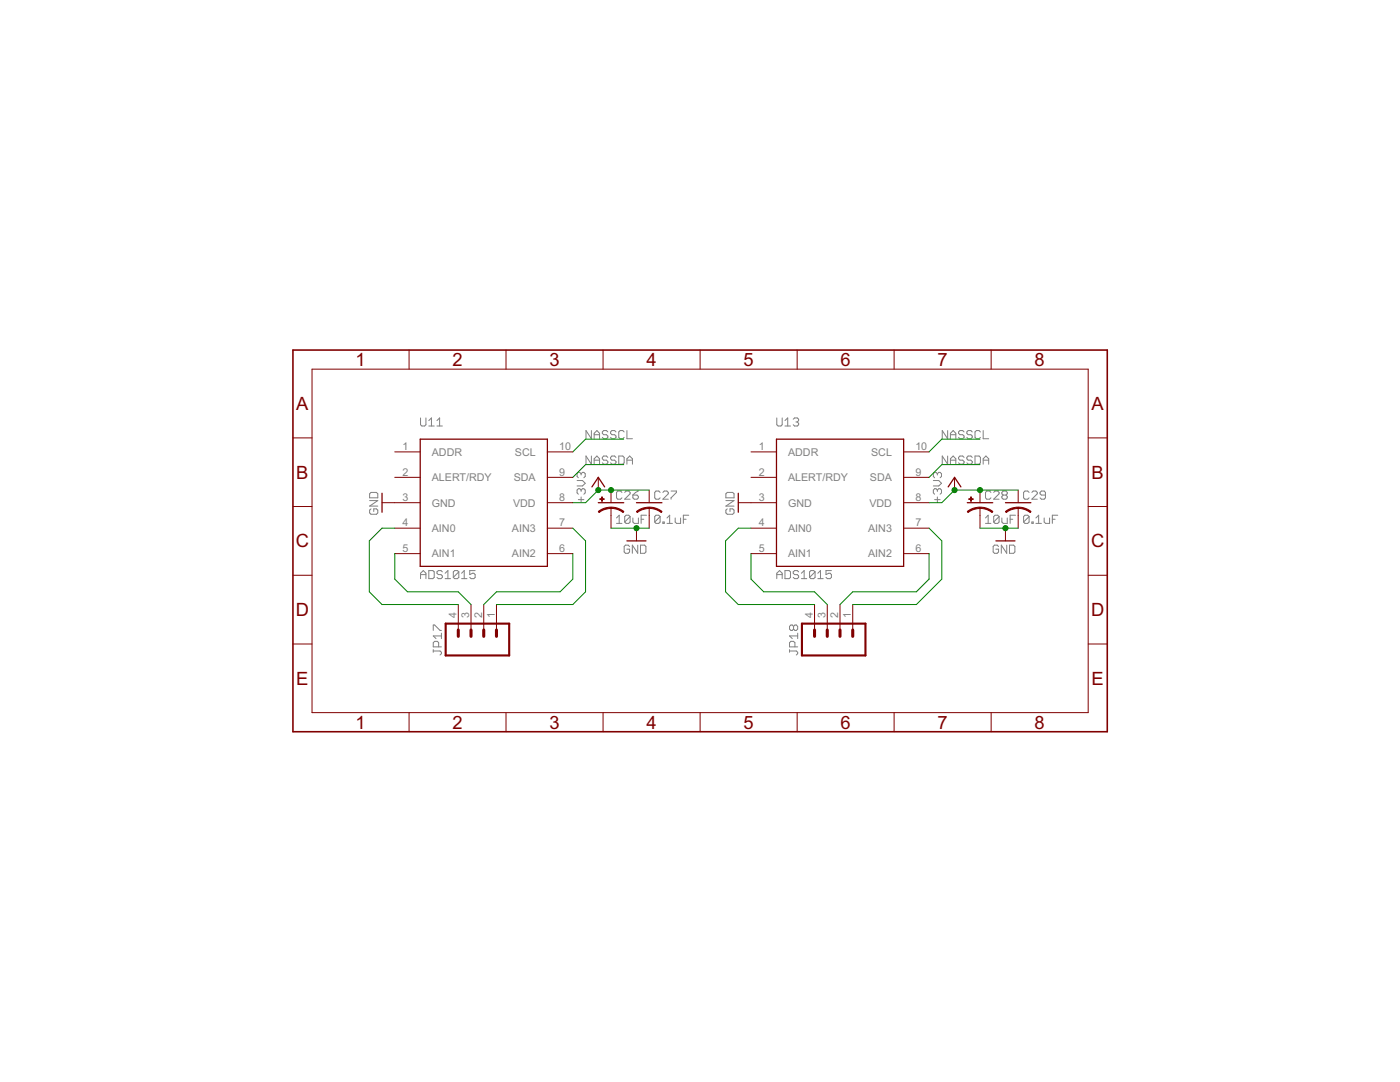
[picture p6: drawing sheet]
<svg xmlns="http://www.w3.org/2000/svg" width="279mm" height="216mm" viewBox="0 0 279 216" stroke-linecap="round" stroke-linejoin="round" font-family="sans-serif">
<g fill="none" stroke="#808080" stroke-width=".2">
<path d="M73.8 98.5l.2-.2h1.1l.3 .2v.8h-1.6zM73.8 99.9h1.6l-1.6 1.1h1.6M83.9 83.4v1.4l.3 .2h.6l.2-.2v-1.4M85.6 85h1.1M85.6 83.9l.5-.5v1.6M87.2 85h1.1M87.2 83.9l.5-.5v1.6M115.2 95.9h1l.6 .5-.6 .6h-1M115.4 99.7h1.1M116 94.5v.3M116 97.8v.3M116 99.2v1"/>
<path d="M116 97.8l-.3-.3h-.3l-.2 .3v.5l.2 .3M116 94.5l-.3-.2h-.3l-.2 .2v.6l.2 .2M116 97.8l.2-.3h.3l.3 .3v.5l-.3 .3M116 94.5l.2-.2h.3l.3 .2v.6l-.3 .2M118 85.9v1.6l-1.1-1.6v1.6M118 91v1.6l-1.1-1.6v1.6M118.6 87.5v-1l.5-.6 .6 .6v1M118.6 92.6v-1.1l.5-.5 .6 .5v1.1M118.6 86.7h1.1M118.6 91.8h1.1M121.3 91.3l-.3-.3h-.5l-.3 .3v.2l.3 .3h.5l.3 .3v.3l-.3 .2h-.5l-.3-.2M121.3 86.2l-.3-.3h-.5l-.3 .3v.3l.3 .2h.5l.3 .3v.3l-.3 .2h-.5l-.3-.2"/>
<path d="M122.9 86.2l-.2-.3h-.6l-.2 .3v.3l.2 .2h.6l.2 .3v.3l-.2 .2h-.6l-.2-.2M122.9 91.3l-.2-.3h-.6l-.2 .3v.2l.2 .3h.6l.2 .3v.3l-.2 .2h-.6l-.2-.2M123.5 91h.8l.3 .3v1.1l-.3 .2h-.8zM124.1 98.3l-.3-.3h-.5l-.3 .3v1l.3 .3h.5l.3-.3M124.6 86.2l-.3-.3h-.5l-.3 .3v1.1l.3 .2h.5l.3-.2M124.7 98.3l.2-.3h.6l.3 .3v.2l-1.1 1.1h1.1M125.1 85.9v1.6h1.1M125.1 92.6v-1.1l.6-.5 .5 .5v1.1M125.1 91.8h1.1M126.3 98.8h.8l.3 .3v.2l-.3 .3h-.5l-.3-.3zM127.4 98l-.5 .3-.6 .5M131.7 98.3l-.2-.3h-.6l-.2 .3v1l.2 .3h.6l.2-.3"/>
<path d="M132.3 98.3l.3-.3h.5l.3 .3v.2l-1.1 1.1h1.1M133.9 98h1.1v.3l-1.1 1v.3M144.9 99.9h1.6l-1.6 1.1h1.6M144.9 98.5l.2-.2h1.1l.3 .2v.8h-1.6zM155 83.4v1.4l.3 .2h.6l.2-.2v-1.4M156.7 85h1.1M156.7 83.9l.5-.5v1.6M158.3 83.7l.3-.3h.5l.3 .3v.2l-.3 .3M158.8 84.2h.3M159.1 84.2l.3 .3v.3l-.3 .2h-.5l-.3-.2M186.3 95.9h1l.6 .5-.6 .6h-1M186.5 99.7h1.1"/>
<path d="M187.1 97.8l-.3-.3h-.3l-.2 .3v.5l.2 .3M187.1 97.8l.2-.3h.3l.3 .3v.5l-.3 .3M187.1 94.5l-.3-.2h-.3l-.2 .2v.6l.2 .2M187.1 94.5l.2-.2h.3l.3 .2v.6l-.3 .2M187.1 94.5v.3M187.1 97.8v.3M187.1 99.2v1M189.1 85.9v1.6l-1.1-1.6v1.6M189.1 91v1.6l-1.1-1.6v1.6M189.7 86.7h1.1M189.7 87.5v-1l.5-.6 .6 .6v1M189.7 92.6v-1.1l.5-.5 .6 .5v1.1"/>
<path d="M189.7 91.8h1.1M192.4 91.3l-.3-.3h-.5l-.3 .3v.2l.3 .3h.5l.3 .3v.3l-.3 .2h-.5l-.3-.2M192.4 86.2l-.3-.3h-.5l-.3 .3v.3l.3 .2h.5l.3 .3v.3l-.3 .2h-.5l-.3-.2M194 86.2l-.2-.3h-.6l-.2 .3v.3l.2 .2h.6l.2 .3v.3l-.2 .2h-.6l-.2-.2M194 91.3l-.2-.3h-.6l-.2 .3v.2l.2 .3h.6l.2 .3v.3l-.2 .2h-.6l-.2-.2M194.6 91h.8l.3 .3v1.1l-.3 .2h-.8zM195.7 86.2l-.3-.3h-.5l-.3 .3v1.1l.3 .2h.5l.3-.2M196.2 85.9v1.6h1.1M196.2 92.6v-1.1l.6-.5 .5 .5v1.1M196.2 91.8h1.1M197.8 98.3l-.3-.3h-.6l-.2 .3v1l.2 .3h.6l.3-.3M198.3 98.3l.3-.3h.5l.3 .3v.2l-1.1 1.1h1.1"/>
<path d="M200.2 98.8l-.3-.3v-.2l.3-.3h.6l.2 .3v.2l-.2 .3M200.2 98.8l-.3 .3v.2l.3 .3h.6l.2-.3v-.2l-.2-.3M200.2 98.8h.6M205.4 98.3l-.3-.3h-.5l-.3 .3v1l.3 .3h.5l.3-.3M205.9 98.3l.3-.3h.5l.3 .3v.2l-1.1 1.1h1.1M208.6 98.8h-.8l-.2-.3v-.2l.2-.3h.6l.2 .3v1l-.2 .3h-.6l-.2-.3M74 101.5l-.2 .3v.5l.2 .3h1.1l.3-.3v-.5l-.3-.3h-.5v.6M83.9 115.5v-1.1l.6-.5 .5 .5v1.1M83.9 114.7h1.1M85.6 113.9h.8l.3 .2v1.1l-.3 .3h-.8zM88.3 114.1l-.3-.2h-.5l-.3 .2v.3l.3 .3h.5l.3 .2v.3l-.3 .3h-.5l-.3-.3M88.8 115.5h1.1"/>
<path d="M88.8 114.4l.6-.5v1.6M91.6 114.1v1.1l-.3 .3h-.6l-.2-.3M91.6 114.1l-.3-.2h-.6l-.2 .2v1.1M91.6 114.1l-1.1 1.1M92.1 115.5h1.1M92.1 114.4l.5-.5v1.6M94.8 113.9h-1.1v.8l.6-.3h.3l.2 .3v.5l-.2 .3h-.6l-.3-.3M123 104.4h1.1M123 103.4l.6-.6v1.6M125.6 109.1l-.2-.3h-.6l-.2 .3v1l.2 .3h.6l.2-.3v-.5h-.5M125.8 103.1l-.3-.3h-.6l-.2 .3v1.1M125.8 103.1v1.1l-.3 .2h-.6l-.2-.2"/>
<path d="M125.8 103.1l-1.1 1.1M126.3 103.4v.8l.3 .2h.8v-1M127.3 108.8v1.6l-1.1-1.6v1.6M127.8 108.8h.9l.2 .3v1l-.2 .3h-.9zM128 103.6h.5M129 102.8h-1v1.6M131.7 103.1l-.2-.3h-.6l-.2 .3v1.1M131.7 103.1v1.1l-.2 .2h-.6l-.2-.2M131.7 103.1l-1 1.1M132.3 104.2h.3v.2h-.3zM133.1 104.4h1.1M133.1 103.4l.5-.6v1.6"/>
<path d="M134.7 103.4v.8l.3 .2h.8v-1M136.4 103.6h.5M137.5 102.8h-1.1v1.6M145.1 101.5l-.2 .3v.5l.2 .3h1.1l.3-.3v-.5l-.3-.3h-.5v.6M155 114.7h1.1M155 115.5v-1.1l.6-.5 .5 .5v1.1M156.7 113.9h.8l.3 .2v1.1l-.3 .3h-.8zM159.4 114.1l-.3-.2h-.5l-.3 .2v.3l.3 .3h.5l.3 .2v.3l-.3 .3h-.5l-.3-.3M159.9 115.5h1.1M159.9 114.4l.6-.5v1.6M162.7 114.1v1.1l-.3 .3h-.6l-.2-.3M162.7 114.1l-.3-.2h-.6l-.2 .2v1.1"/>
<path d="M162.7 114.1l-1.1 1.1M163.2 115.5h1.1M163.2 114.4l.5-.5v1.6M165.9 113.9h-1.1v.8l.6-.3h.3l.2 .3v.5l-.2 .3h-.6l-.3-.3M196.7 104.4h1.1M196.7 103.4l.5-.6v1.6M199.3 109.1l-.3-.3h-.5l-.3 .3v1l.3 .3h.5l.3-.3v-.5h-.6M199.4 103.1l-.3-.3h-.5l-.3 .3v1.1M199.4 103.1v1.1l-.3 .2h-.5l-.3-.2M199.4 103.1l-1.1 1.1M199.9 103.4v.8l.3 .2h.8v-1M200.9 108.8v1.6l-1.1-1.6v1.6"/>
<path d="M201.5 108.8h.8l.2 .3v1l-.2 .3h-.8zM201.6 103.6h.5M202.7 102.8h-1.1v1.6M205.4 103.1l-.3-.3h-.5l-.3 .3v1.1M205.4 103.1v1.1l-.3 .2h-.5l-.3-.2M205.4 103.1l-1.1 1.1M205.9 104.2h.3v.2h-.3zM206.7 104.4h1.1M206.7 103.4l.6-.6v1.6M208.4 103.4v.8l.3 .2h.8v-1M210 103.6h.6M211.1 102.8h-1.1v1.6"/>
<path d="M86.5 129.9h1.3l.3 .3v.2l-.3 .3M86.5 125.8v-1.1h.2l1.1 1.1h.3M86.5 129.6v.6M87.5 129.1v-.9l-.2-.2h-.6l-.2 .2v.9h1.6M88.1 126.3v1.1M88.1 126.9h-1.6l.5 .5M157.6 129.9h1.3l.3 .3v.2l-.3 .3M157.6 129.6v.6M158.4 125l-.3-.3h-.3l-.2 .3v.5l.2 .3h.3l.3-.3M158.4 125l.2-.3h.3l.3 .3v.5l-.3 .3h-.3l-.2-.3M158.4 125v.5M158.6 129.1v-.9l-.2-.2h-.6l-.2 .2v.9h1.6"/>
<path d="M159.2 126.9h-1.6l.5 .5M159.2 126.3v1.1"/>
</g>
<path d="M58.5 69.8h162.5v76.2h-162.5z" fill="none" stroke="#800000" stroke-width=".32"/>
<g fill="none" stroke="#800000" stroke-width=".2">
<path d="M62.3 73.7h154.9v68.5h-154.9zM81.6 69.8v3.9M101 69.8v3.9M120.4 69.8v3.9M139.7 69.8v3.9M159.1 69.8v3.9M178.4 69.8v3.9M197.8 69.8v3.9M58.5 87.4h3.8M78.8 90.2h5.1M78.8 95.2h5.1M109.2 90.2h5.1"/>
<path d="M109.2 95.2h5.1M119.4 95.2v2.6M121.9 97.8v2.5M129.6 97.8v2.5M149.9 90.2h5.1M149.9 95.2h5.1M180.3 90.2h5.1M180.3 95.2h5.1M190.5 95.2v2.6M195.6 97.8v2.5M203.2 97.8v2.5M217.2 87.4h3.8"/>
<path d="M58.5 101.1h3.8M58.5 114.8h3.8M76.2 100.3h7.7M78.8 105.4h5.1M78.8 110.5h5.1M109.2 100.3h5.1M109.2 105.4h5.1M109.2 110.5h5.1M121.9 101.3v4.1M127 105.4v2.5M129.6 101.3v4.1M147.3 100.3h7.7"/>
<path d="M149.9 105.4h5.1M149.9 110.5h5.1M180.3 100.3h5.1M180.3 105.4h5.1M180.3 110.5h5.1M195.6 101.3v4.1M200.7 105.4v2.5M203.2 101.3v4.1M217.2 101.1h3.8M217.2 114.8h3.8M58.5 128.5h3.8M91.5 120.6v5.1"/>
<path d="M94 120.6v5.1M96.5 120.6v5.1M99.1 120.6v5.1M162.6 120.6v5.1M165.1 120.6v5.1M167.6 120.6v5.1M170.2 120.6v5.1M217.2 128.5h3.8M81.6 142.2v3.8M101 142.2v3.8M120.4 142.2v3.8M139.7 142.2v3.8"/>
<path d="M159.1 142.2v3.8M178.4 142.2v3.8M197.8 142.2v3.8"/>
</g>
<path d="M76.2 98.4v3.8M83.9 87.6h25.3v25.4h-25.3zM118.1 97.2l1.3-2 1.3 2M147.3 98.4v3.8M155 87.6h25.3v25.4h-25.3zM189.2 97.2l1.3-2 1.3 2M119.4 100.3h5.1M125.1 107.9h3.8M127 100.3h5.1M193 100.3h5.1M198.8 107.9h3.8M200.7 100.3h5" fill="none" stroke="#800000" stroke-width=".25"/>
<g fill="#800000" stroke="#800000" stroke-width=".2">
<path d="M129.6 101.2l1.3 .2 1.2 .7-.1 .2-.9-.6-1.5-.2z" fill-rule="evenodd"/>
<path d="M127 102.1l1.2-.7 1.4-.2v.3l-1.5 .2-.9 .6z" fill-rule="evenodd"/>
<path d="M203.2 101.2l1.4 .2 1.2 .7-.2 .2-.9-.6-1.5-.2z" fill-rule="evenodd"/>
<path d="M200.7 102.1l1.1-.7 1.4-.2v.3l-1.5 .2-.9 .6z" fill-rule="evenodd"/>
<path d="M121.9 101.2l1.4 .2 1.2 .7-.1 .2-1.4-.7-1.1-.1z" fill-rule="evenodd"/>
<path d="M119.4 102.1l1.2-.7 1.3-.2v.3l-1.5 .2-.9 .6z" fill-rule="evenodd"/>
<path d="M195.6 101.2l1.3 .2 1.2 .7-.1 .2-.9-.6-1.5-.2z" fill-rule="evenodd"/>
<path d="M193 102.1l1.2-.7 1.4-.2v.3l-1.5 .2-.9 .6z" fill-rule="evenodd"/>
</g>
<path d="M88.9 124.4h12.7v6.4h-12.7zM160 124.4h12.7v6.4h-12.7z" fill="none" stroke="#800000" stroke-width=".42"/>
<path d="M91.5 125.7v1.3M94 125.7v1.3M96.5 125.7v1.3M99.1 125.7v1.3M162.6 125.7v1.3M165.1 125.7v1.3M167.6 125.7v1.3M170.2 125.7v1.3" fill="none" stroke="#800000" stroke-width=".61"/>
<g fill="#800000" stroke="#800000" stroke-width=".2">
<path d="M119.7 99.5h.9v.2h-.9z"/>
<path d="M120.1 99.1h.1v.9h-.1z"/>
<path d="M193.3 99.5h.9v.2h-.9z"/>
<path d="M193.7 99.1h.1v.9h-.1z"/>
</g>
<g fill="none" stroke="#008000" stroke-width=".2">
<path d="M124.5 87.6h-7.6l-2.6 2.6M124.5 92.7h-7.6l-2.6 2.5M129.6 97.8h-10.2l-2.5 2.5h-2.6M195.6 87.6h-7.6l-2.6 2.6M195.6 92.7h-7.6l-2.6 2.5M203.2 97.8h-12.7l-2.5 2.5h-2.6M78.8 105.4h-2.6l-2.5 2.5v10.2l2.5 2.5h15.3M78.8 110.5v5l2.5 2.6h10.2l2.5 2.5M114.3 105.4l2.6 2.5v10.2l-2.6 2.5h-15.2M114.3 110.5v5l-2.5 2.6h-12.7l-2.6 2.5M121.9 105.4h7.7M149.9 105.4h-2.6l-2.5 2.5v10.2l2.5 2.5h15.3"/>
<path d="M149.9 110.5v5l2.5 2.6h10.2l2.5 2.5M185.4 105.4l2.6 2.5v7.6l-5.1 5.1h-12.7M185.4 110.5v5l-2.5 2.6h-12.7l-2.6 2.5M195.6 105.4h7.6"/>
</g>
<g fill="#008000" stroke="#008000" stroke-width=".2">
<circle cx="127" cy="105.4" r=".51"/>
<circle cx="200.7" cy="105.4" r=".51"/>
<circle cx="119.4" cy="97.8" r=".51"/>
<circle cx="121.9" cy="97.8" r=".51"/>
<circle cx="190.5" cy="97.8" r=".51"/>
<circle cx="195.6" cy="97.8" r=".51"/>
</g>
<g font-size="4.1" fill="#800000">
<text x="70.9" y="73.1">1</text>
<text x="90.3" y="73.1">2</text>
<text x="109.7" y="73.1">3</text>
<text x="129" y="73.1">4</text>
<text x="148.4" y="73.1">5</text>
<text x="167.7" y="73.1">6</text>
<text x="187.1" y="73.1">7</text>
<text x="206.5" y="73.1">8</text>
<text x="59.1" y="81.8">A</text>
<text x="217.8" y="81.8">A</text>
<text x="59.1" y="95.5">B</text>
<text x="217.8" y="95.5">B</text>
<text x="59" y="109.2">C</text>
<text x="217.7" y="109.2">C</text>
<text x="59" y="122.9">D</text>
<text x="217.7" y="122.9">D</text>
<text x="59.1" y="136.6">E</text>
<text x="217.8" y="136.6">E</text>
<text x="70.9" y="145.4">1</text>
<text x="90.3" y="145.4">2</text>
<text x="109.7" y="145.4">3</text>
<text x="129" y="145.4">4</text>
<text x="148.4" y="145.4">5</text>
<text x="167.7" y="145.4">6</text>
<text x="187.1" y="145.4">7</text>
<text x="206.5" y="145.4">8</text>
</g>
<g font-size="2.4" fill="#808080">
<text x="80.3" y="89.8">1</text>
<text x="111.6" y="89.8">10</text>
<text x="151.4" y="89.8">1</text>
<text x="182.7" y="89.8">10</text>
<text x="80.3" y="94.9">2</text>
<text x="86.2" y="90.9">ADDR</text>
<text x="102.8" y="90.9">SCL</text>
<text x="111.6" y="94.9">9</text>
<text x="151.4" y="94.9">2</text>
<text x="157.3" y="90.9">ADDR</text>
<text x="173.9" y="90.9">SCL</text>
<text x="182.7" y="94.9">9</text>
<text x="80.3" y="100">3</text>
<text x="86.2" y="96">ALERT/RDY</text>
<text x="86.2" y="101.1">GND</text>
<text x="102.4" y="101.1">VDD</text>
<text x="102.5" y="96">SDA</text>
<text x="111.6" y="100">8</text>
<text x="151.4" y="100">3</text>
<text x="157.3" y="96">ALERT/RDY</text>
<text x="157.3" y="101.1">GND</text>
<text x="173.5" y="101.1">VDD</text>
<text x="173.6" y="96">SDA</text>
<text x="182.7" y="100">8</text>
<text x="80.3" y="105">4</text>
<text x="86.2" y="106.2">AIN0</text>
<text x="102.2" y="106.2">AIN3</text>
<text x="111.6" y="105">7</text>
<text x="151.4" y="105">4</text>
<text x="157.3" y="106.2">AIN0</text>
<text x="173.3" y="106.2">AIN3</text>
<text x="182.7" y="105">7</text>
<text x="80.3" y="110.1">5</text>
<text x="86.2" y="111.2">AIN1</text>
<text x="102.2" y="111.2">AIN2</text>
<text x="111.6" y="110.1">6</text>
<text x="151.4" y="110.1">5</text>
<text x="157.3" y="111.2">AIN1</text>
<text x="173.3" y="111.2">AIN2</text>
<text x="182.7" y="110.1">6</text>
<text x="91.1" y="123.4" transform="rotate(-90 91.1 123.4)">4</text>
<text x="93.7" y="123.4" transform="rotate(-90 93.7 123.4)">3</text>
<text x="96.2" y="123.4" transform="rotate(-90 96.2 123.4)">2</text>
<text x="98.7" y="123.4" transform="rotate(-90 98.7 123.4)">1</text>
<text x="162.2" y="123.4" transform="rotate(-90 162.2 123.4)">4</text>
<text x="164.8" y="123.4" transform="rotate(-90 164.8 123.4)">3</text>
<text x="167.3" y="123.4" transform="rotate(-90 167.3 123.4)">2</text>
<text x="169.8" y="123.4" transform="rotate(-90 169.8 123.4)">1</text>
</g>
</svg>
